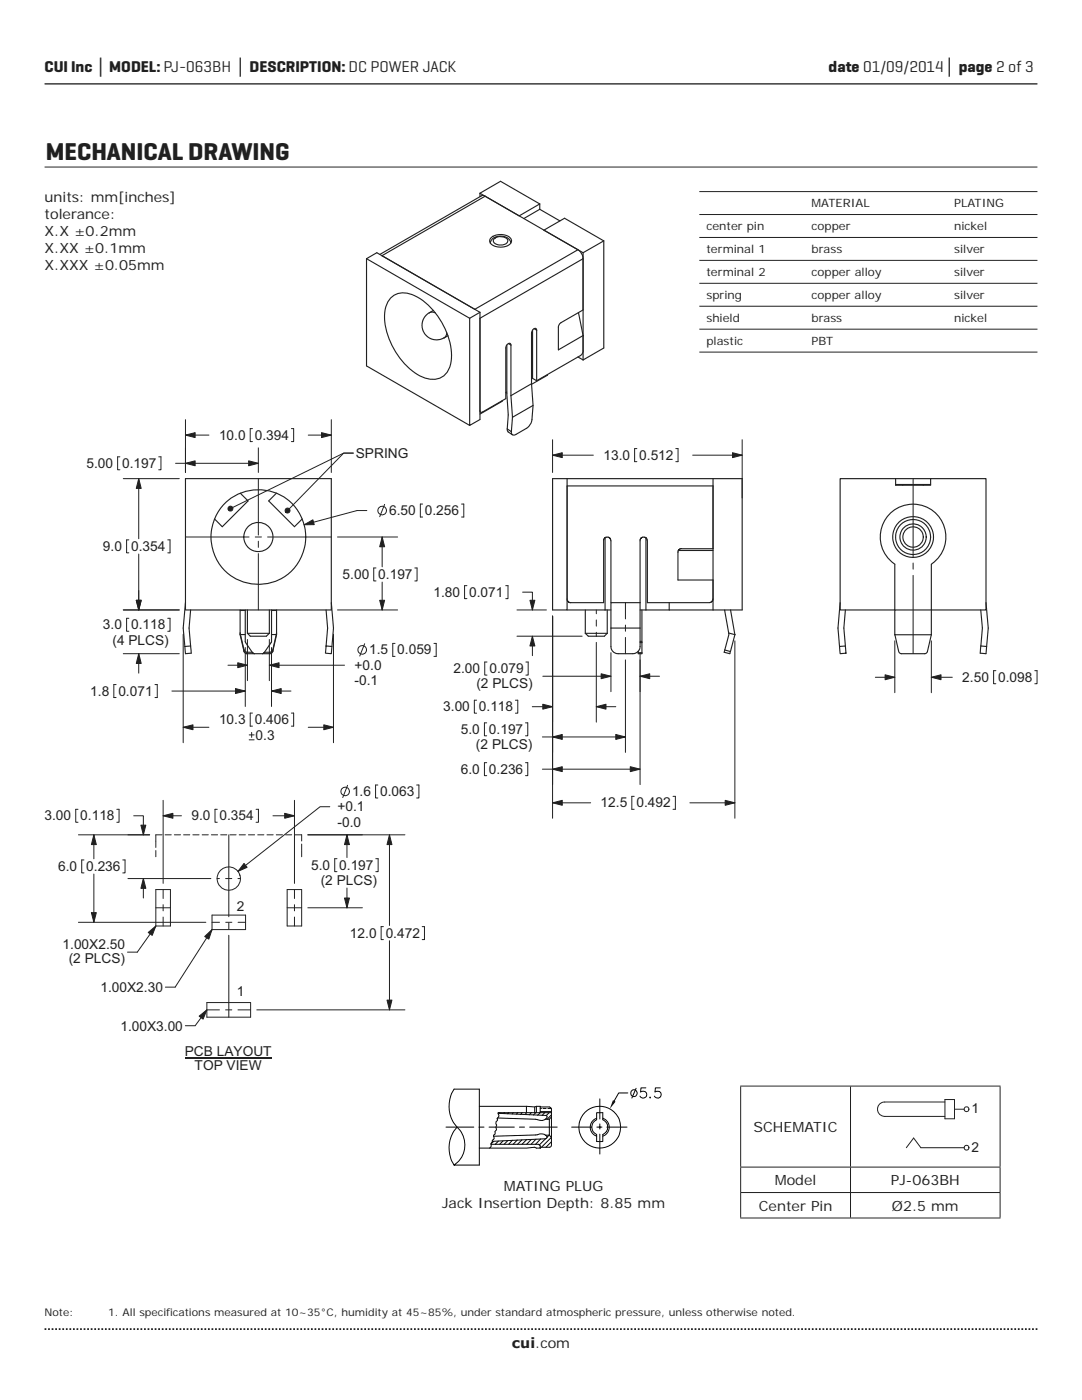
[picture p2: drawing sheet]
<svg xmlns="http://www.w3.org/2000/svg" width="216mm" height="279mm" viewBox="0 0 216 279" stroke-linecap="round" stroke-linejoin="round" font-family="sans-serif">
<path d="M8.9 16.7h198.1" fill="none" stroke="#231f20" stroke-width=".26"/>
<path d="M8.9 265.3h198.1" fill="none" stroke="#231f20" stroke-width=".35" stroke-dasharray=".4 .4 .4 .4 .4 .4" stroke-dashoffset=".7" stroke-linecap="butt"/>
<g fill="none" stroke="#231f20" stroke-width=".23">
<path d="M95.8 38.6l4.1-2.4 7.8 4.5M95.8 38.6v.7M95.8 38.6l19.5 11.2M73.1 51.6v21.4l20.6 11.9M73.1 51.6l20.6 11.9M73.1 51.6l2.1-1.2 20.6 11.9M75.8 50.8l20.3-11.7 .7 .1-20.6 11.8M78 59.4a4.2 4.2 0 0 1 5.3-.1 14.3 14.3 0 0 1 6.7 12.8 3.7 3.7 0 0 1-5.1 3.4 13.6 13.6 0 0 1-7.7-9.3 7.9 7.9 0 0 1 .3-6.2zM97.8 48.5a1.83 1.83 0 0 1 2.5-1.4 1.64 1.64 0 0 1 1.6 1.4M97.9 47.5a3.1 3.1 0 0 1 3.9 0 1.04 1.04 0 0 1 .1 1.1 1.04 1.04 0 0 1-.9 .6 2.71 2.71 0 0 1-3.3-.9zM98.7 47.6a2.02 2.02 0 0 1 2.6 .2 1.07 1.07 0 0 1-1.3 1.1 1.18 1.18 0 0 1-1.6-1zM107.7 40.7l-4.1 2.4"/>
<path d="M107.7 40.7v1.1M107.7 41.8l-3.2 1.8M107.7 41.8l4 2.3M108.5 45.9l4.2-2.3 7.8 4.5M108.5 45.9l7.8 4.5v21.4M116.3 51.6v10.3l-4.7 2.8-.2 .5v4.6l4.9-2.8M120.5 48.1v21.4l-4.2 2.3M120.5 48.1l-4.2 2.3M85.7 62.4l.4-.1 .8 .1M85.7 62.4l-.9 .7-.5 1-.1 .9 .4 1.4 .7 .8 1 .5 1.2 .1 1.1-.4M86.5 62l-.8 .4M89.2 66.4l-.1 .5-.5 .6 .8-.5"/>
<path d="M94.7 61.7l20.6-11.9 .8 .8 .2 1-20.5 11.9M95.8 62.3v21.4l-2.1 1.2v-21.4M95.8 62.3l-2.1 1.2M100.2 80v.1l-4.4 2.5M101.1 68.9v9.6l.3 4.3-.2 2.8M101.1 78.2l-.2 .2M101.4 68.6l.6 .3M102 68.9l-.1-.2a.6 .6 0 0 0-.7-.1 .6 .6 0 0 0-.3 .7v10.3l-4.6 2.6a.31 .31 0 0 1-.4 .1 .31 .31 0 0 1-.1-.4M102 68.9v10.1M102 79l.3 4.3M106.1 76.6l-4.1 2.4M106.1 76.6l.3 4.3-4.1 2.4"/>
<path d="M106.3 65.9v9.6l.8 .5M106.6 65.6l.5 .3M107.1 65.9v-.2a.61 .61 0 0 0-.7 0 .61 .61 0 0 0-.3 .6v10.3M107.1 65.9v10.1M109.2 74.8v.1l-3.1 1.8M115.3 71.2l1 .6M115.4 62.4l.9 4.6M116.3 67v3.2l-.4 .7-8.8 5.1M37 95.5h29.1v26.2h-29.1zM48 98.4l1.5 1.6-5.1 5.1-1.6-1.5M55.2 98.4l-1.6 1.6 5.2 5.1 1.5-1.5M95.8 82.2l.1 .1"/>
<path d="M101.2 85.6l.8 .6M101.2 85.6l.1 .5 .9 .7M102.3 83.3l-.3 2.9M106.4 80.9l-.3 2.9-.3 1-.6 .6-2.2 1.3a.56 .56 0 0 1-.7 .1 .56 .56 0 0 1-.3-.6M113.2 95.5v26.2h-2.9v-26.2h37.8v26.2h-20.4M142.3 95.5v26.2M142.3 97h-29.1v22.7l.2 .4 .3 .2h6.7v-12.6l.4-.4 .5-.1 .4 .2 .2 .5M167.6 95.5h11.1v1.3h7v-1.3h11v26.2h-10.9v-9.1a6.6 6.6 0 0 0 1.3-9.8 6.6 6.6 0 0 0-9.8 0 6.6 6.6 0 0 0 1.2 9.8v9.1h-10.9zM178.7 96.7h7M178.7 95.5h7M180.1 96.7v.1M184.2 96.7v.1"/>
<path d="M120.7 107.3v14.4M121.9 107.9v12.4M128.9 107.3v14.4M129.2 107.9l-.2-.5-.4-.2-.5 .1-.4 .4v21.3a1.44 1.44 0 0 1-1.4 1.5l-3.2-.1a1.41 1.41 0 0 1-1.2-1.4v-3.7M129.2 107.9v12.4h12.3l.6-.3 .2-.4M135.4 109.9h6.9M142.3 109.5h-6.5l-.3 .2-.2 .3v5.8h7M37 120.3l-.4 5 .3 3.7M38 128.9l-1.1 .1M38 121.7l-.3 3.6 .3 3.6M38 128.9l.2 1.5-1.2 .1-.1-1.5M47.9 121.7v.1h1"/>
<path d="M47.9 126.3l.1 .3M47.9 121.8v4.9l.8 3.3M48 126.6l.7 3.1M48 126.6h.9M48.7 129.7l.1 .3 .5 .2M48.7 130l.3 .4 .3 .1M48.7 129.7v.3M48.9 121.7l.1 6.4 1.4 2.2M49.3 130.5h3M49.3 130.2v.3M49.3 130.2h1M49.4 126.4l.5 .6h3.3l.5-.6"/>
<path d="M49.4 121.7v4.7M49.4 126.4h4.3M50.4 130.3l.4 .2M52.8 130.2h1M53.7 121.7v4.7M53.8 130.2v.3h-1.5M54.2 126.6h.9M54.2 121.8h1M54.2 121.7v6.4l-1.5 2.2-.4 .1M54.4 130v-.3l-.1 .3-.5 .2M54.4 130l-.3 .4-.3 .1M55.1 126.6l-.7 3.1"/>
<path d="M55.2 121.7v5l-.8 3.3M55.2 126.3l-.1 .3M65.1 128.9l1.1 .1-.1 1.5-1.2-.1zM65.1 121.7l.3 3.6-.3 3.6M66.1 120.3l.4 5-.3 3.7M113.2 121.7h8.7M116.8 121.7v4.7M116.8 126.4h4.4M121.2 126.4l-.6 .6h-3.2l-.6-.6M121.2 121.7v4.7M121.9 125.3h5.8M127.3 130.3h.8"/>
<path d="M127.7 128h.4M127.7 128.2h.4M127.7 120.3h-5.8v5M128.1 121.7v6.5M128.1 128.2v2.3h-.8v-.5M133.5 120.3v1.4M144.6 121.7l.8 4.6M144.6 129.7l1.2 .3M144.6 129.7l-.1 .5 1.1 .3 .2-.5M145.4 126.3v.3l-.8 3.1M145.4 126.3l1.2 .4M145.8 121.7l.8 5"/>
<path d="M146.6 126.7l-.8 3.3M146.6 126.7h.1M167.5 129l1.2-.1 .1 1.5-1.2 .1zM167.6 120.3l-.4 5 .3 3.7M168.7 121.7l-.3 3.6 .3 3.6M178.6 126.7h7.2M178.6 126.7l-.1-5h7.3v5M185.8 126.7l-.8 3.4-.4 .4-5-.1-.3-.4-.7-3.3M195.7 121.7l.3 3.6-.3 3.6M195.7 128.9l-.1 1.5 1.1 .1 .2-1.5M195.7 128.9l1.2 .1M196.7 120.3l.5 5-.3 3.7"/>
<circle cx="51.6" cy="107.2" r="9.5"/>
<circle cx="51.6" cy="107.2" r="2.91"/>
<circle cx="182.2" cy="107.2" r="4.1"/>
<circle cx="182.2" cy="107.2" r="2.62"/>
<circle cx="182.2" cy="107.2" r="2.04"/>
<circle cx="182.2" cy="107.2" r="3.5"/>
</g>
<g fill="none" stroke="#231f20" stroke-width=".2">
<path d="M32.6 159.7v16.6M58.8 159.7v16.6M69.4 156.7l-1 2.5M75.4 156.7h-.5v2.6h.5M83.1 156.7h.5v2.6h-.5M15.6 161.5h-.5v2.6h.5M15.6 166.6h14.3M16.8 171.6h-.5v2.6h.5M18.7 166.6v4.8M18.7 174.4v9.7M23.3 161.5h.5v2.6h-.5M24.5 171.6h.5v2.6h-.5"/>
<path d="M25.5 175.3h16.6M26.7 162.8h1.9v3.8M28.6 175.3v3.9M31.1 177.5h2.9v7.3h-2.9zM31.1 167.9v1.2M31.1 169.7v1.3M32.3 166.6h-1.2v1.2M32.6 162.8h3.6M32.6 177.5v1.8M32.9 166.6h1.3M34.8 166.6h1.2M36.6 166.6h1.3"/>
<path d="M38.5 166.6h1.2M40.3 166.6h1.3M42.2 166.6h1.2M43.3 175.3h.5M43.4 161.5h-.5v2.6h.5M44 166.6h1.3M45 175.3h1.2M45.7 166.6v16.4M45.9 166.6h1.2M47.5 175.3h.5M47.7 166.6h1.3M49.6 166.6h1.2"/>
<path d="M51.1 161.5h.5v2.6h-.5M51.4 166.6h1.3M53.3 166.6h1.2M54.5 162.8h4.3M55.1 166.6h1.3M57 166.6h1.2M57.3 177.5h2.9v7.3h-2.9zM58.8 177.5v1.8M58.8 166.6h1.4v1.2M60.2 168.5v1.2M60.2 169.7v1.3M61.4 166.6h19.4"/>
<path d="M65.8 161h-1.9l-16.4 12.9M67.2 171.4h-.4v2.6h.4M69.2 166.6v4.5M69.2 177.2v4M75 171.4h.5v2.6h-.5M77.7 166.6v18.1M15.6 184.1h25.5M31.1 181.2h2.9M32.6 180.6v1.2M32.6 183v1.8M42.3 184.1h1.5M42.3 182.6h6.7v2.9h-6.7z"/>
<path d="M45 184.1h1.3M45.7 184.2v1.2M45.7 186.7v16.3M47.5 184.1h1.5M57.3 181.2h2.9M58.8 180.6v1.2M58.8 183v1.8M61.4 181.2h10.9M76.5 184.9h-.4v2.6h.4M77.7 187.7v13.8M84.2 184.9h.5v2.6h-.5M41.3 201.5h2.5"/>
<path d="M41.3 200.1h8.7v2.9h-8.7zM45 201.5h1.2M47.5 201.5h2.5M51.2 201.5h29.6M188.5 219.9h-12a1.44 1.44 0 0 0-1.4 1.5 1.44 1.44 0 0 0 1.4 1.4h12M188.5 219.4h2v3.9h-2zM190.5 221.4h1.9M192.4 229h-8.7l-1.4-1.9-1.5 1.9"/>
<circle cx="68.9" cy="158" r=".85"/>
<circle cx="45.6" cy="175.3" r="2.33"/>
<circle cx="192.9" cy="229" r=".48"/>
<circle cx="192.9" cy="221.4" r=".48"/>
</g>
<path d="M32.6 162.8l1.9-.5v1z" fill="#231f20"/>
<path d="M32.6 162.8l1.9-.5v1z" fill="none" stroke="#231f20" stroke-width=".2"/>
<path d="M56.8 162.3l2 .5-2 .5z" fill="#231f20"/>
<path d="M56.8 162.3l2 .5-2 .5z" fill="none" stroke="#231f20" stroke-width=".2"/>
<path d="M48.7 172.3l.6 .8-1.8 .8z" fill="#231f20"/>
<path d="M48.7 172.3l.6 .8-1.8 .8z" fill="none" stroke="#231f20" stroke-width=".2"/>
<path d="M68.7 179.2h1l-.5 2z" fill="#231f20"/>
<path d="M68.7 179.2h1l-.5 2z" fill="none" stroke="#231f20" stroke-width=".2"/>
<path d="M69.2 166.6l.5 2h-1z" fill="#231f20"/>
<path d="M69.2 166.6l.5 2h-1z" fill="none" stroke="#231f20" stroke-width=".2"/>
<path d="M18.7 166.6l.5 2h-1z" fill="#231f20"/>
<path d="M18.7 166.6l.5 2h-1z" fill="none" stroke="#231f20" stroke-width=".2"/>
<path d="M18.2 182.1h1l-.5 2z" fill="#231f20"/>
<path d="M18.2 182.1h1l-.5 2z" fill="none" stroke="#231f20" stroke-width=".2"/>
<path d="M77.7 166.6l.5 2h-1z" fill="#231f20"/>
<path d="M77.7 166.6l.5 2h-1z" fill="none" stroke="#231f20" stroke-width=".2"/>
<path d="M77.2 199.6h1l-.5 1.9z" fill="#231f20"/>
<path d="M77.2 199.6h1l-.5 1.9z" fill="none" stroke="#231f20" stroke-width=".2"/>
<path d="M28.6 175.3l.5 2h-1z" fill="#231f20"/>
<path d="M28.6 175.3l.5 2h-1z" fill="none" stroke="#231f20" stroke-width=".2"/>
<path d="M28.1 164.7h1l-.5 1.9z" fill="#231f20"/>
<g fill="none" stroke="#231f20" stroke-width=".2">
<path d="M23.9 91.2h-.4v2.6h.4M31.7 91.2h.4v2.6h-.4M35 92.5h16.5M37 89.4v4.9M51.5 89.4v4.9M51.5 95.5v11.3M37 107.2h12.7M50.9 107.2h1.3M51.5 108v1.2M51.5 110.5v11.2M53.4 107.2h12.7M67.3 107.2h12"/>
<path d="M75 113.4h-.4v2.5h.4M76.3 107.2v5.9M76.3 116.2v5.5M82.8 113.4h.4v2.5h-.4M67.3 121.7h12M28.1 164.7h1l-.5 1.9z"/>
</g>
<path d="M76.3 107.2l.4 1.9h-.9z" fill="#231f20"/>
<path d="M76.3 107.2l.4 1.9h-.9z" fill="none" stroke="#231f20" stroke-width=".2"/>
<path d="M75.8 119.8h.9l-.4 1.9z" fill="#231f20"/>
<path d="M75.8 119.8h.9l-.4 1.9z" fill="none" stroke="#231f20" stroke-width=".2"/>
<path d="M37 92.5l1.9-.5v1z" fill="#231f20"/>
<path d="M37 92.5l1.9-.5v1z" fill="none" stroke="#231f20" stroke-width=".2"/>
<path d="M49.6 92l1.9 .5-1.9 .5z" fill="#231f20"/>
<g fill="none" stroke="#231f20" stroke-width=".2">
<path d="M49.6 92l1.9 .5-1.9 .5zM95.1 139.7h-.4v2.6h.4M102.8 139.7h.5v2.6h-.5M110.3 123v33.6M119 121.7v.8M119 123.7v1.3M119 126.2v.8M119 128.2v15.9M124.8 131.7v18.5M124.8 120.3v3.2M124.8 124.7v1.3M124.8 127.2v3.3"/>
<path d="M127.7 131.7v24.9M127.7 130.3v.2M97.1 144.3h-.4v2.5h.4M97.1 152.2h-.4v2.6h.4M104.9 144.3h.4v2.5h-.4M104.9 152.2h.4v2.6h-.4M106.2 141h4.1M108.2 147.1h16.6M108.2 153.5h19.5M119 141h3.9"/>
</g>
<path d="M108.3 140.5l2 .5-2 .5z" fill="#231f20"/>
<path d="M108.3 140.5l2 .5-2 .5z" fill="none" stroke="#231f20" stroke-width=".2"/>
<path d="M119 141l1.9-.5v1z" fill="#231f20"/>
<path d="M119 141l1.9-.5v1z" fill="none" stroke="#231f20" stroke-width=".2"/>
<path d="M110.3 147.1l1.9-.5v1z" fill="#231f20"/>
<path d="M110.3 147.1l1.9-.5v1z" fill="none" stroke="#231f20" stroke-width=".2"/>
<path d="M122.9 146.6l1.9 .5-1.9 .5z" fill="#231f20"/>
<path d="M122.9 146.6l1.9 .5-1.9 .5z" fill="none" stroke="#231f20" stroke-width=".2"/>
<path d="M110.3 153.5l1.9-.5v1z" fill="#231f20"/>
<path d="M110.3 153.5l1.9-.5v1z" fill="none" stroke="#231f20" stroke-width=".2"/>
<path d="M125.8 153l1.9 .5-1.9 .5z" fill="#231f20"/>
<path d="M182.2 95.5v15.6M182.2 112.4v1.2M182.2 114.8v15.7M125.8 153l1.9 .5-1.9 .5zM31.1 184.8l-3.7 5.2h-2M42.3 185.5l-7.3 11.5h-2M41.3 201.5l-2.4 3.2h-1.9" fill="none" stroke="#231f20" stroke-width=".2"/>
<path d="M36.9 211.2h17.3" fill="none" stroke="#231f20" stroke-width=".21"/>
<path d="M40.8 186.9l1.5-1.4-.6 1.9z" fill="#231f20"/>
<path d="M40.8 186.9l1.5-1.4-.6 1.9z" fill="none" stroke="#231f20" stroke-width=".2"/>
<path d="M29.6 186.1l1.5-1.3-.7 1.9z" fill="#231f20"/>
<path d="M29.6 186.1l1.5-1.3-.7 1.9z" fill="none" stroke="#231f20" stroke-width=".2"/>
<path d="M39.7 202.8l1.6-1.3-.8 1.9z" fill="#231f20"/>
<path d="M70.5 90.4h-1.9l-22.6 11.1M39.7 202.8l1.6-1.3-.8 1.9z" fill="none" stroke="#231f20" stroke-width=".2"/>
<path d="M45.7 101.1a.49 .49 0 0 1 .7 .2 .49 .49 0 0 1-.1 .6 .49 .49 0 0 1-.6 0l-.1-.2 .4-.2-.4 .2-.1-.3z" fill-rule="evenodd" fill="#231f20"/>
<path d="M70.5 90.4h-1.9l-11.2 11.5M45.7 101.1a.49 .49 0 0 1 .7 .2 .49 .49 0 0 1-.1 .6 .49 .49 0 0 1-.6 0l-.1-.2 .4-.2-.4 .2-.1-.3z" fill="none" stroke="#231f20" stroke-width=".2"/>
<path d="M57 101.5a.49 .49 0 0 1 .7 0 .49 .49 0 0 1 0 .7 .49 .49 0 0 1-.7 0l.4-.3-.4 .3-.1-.3z" fill-rule="evenodd" fill="#231f20"/>
<g fill="none" stroke="#231f20" stroke-width=".2">
<path d="M24.6 95.5h11.2M27.7 95.5v12M37 83.8v10.5M37 86.8h4.7M50.4 85.5h-.5v2.6h.5M58.1 85.5h.5v2.6h-.5M61.5 86.8h4.6M66.1 83.8v10.5M25.7 107.7h-.4v2.6h.4M27.7 110.6v11.1M33.5 107.7h.4v2.6h-.4M57 101.5a.49 .49 0 0 1 .7 0 .49 .49 0 0 1 0 .7 .49 .49 0 0 1-.7 0l.4-.3-.4 .3-.1-.3z"/>
<path d="M73.2 101.9h-2l-10.5 2.8M76.7 100.7l-.9 2.4M84.3 100.6h-.4v2.6h.4M92.1 100.6h.4v2.6h-.4M23.2 136.6h-.5v2.6h.5M24.6 121.7h11.2M24.6 130.5h11.2M25.7 123.4h-.4v2.6h.4M27.7 130.5v3.8M30.9 136.6h.5v2.6h-.5M33.5 123.4h.4v2.6h-.4M34.3 137.9h14.6"/>
<path d="M36.6 126.6v21.6M45.5 132.8h3.9M48.9 129.2v11.8M49.4 127.6v8.2M53.7 132.8h15M53.7 127.6v8.2M54.2 137.9h3.9M54.2 129.2v11.8M66.5 126.6v21.6M72.8 128.5l-1 2.4M78.8 128.4h-.4v2.6h.4M86.6 128.4h.4v2.6h-.4"/>
<path d="M36.6 145.1h5.1M49.7 147.7h1M49.7 146.7h1M50.2 146.2v1M50.4 142.3h-.5v2.6h.5M58.1 142.3h.5v2.6h-.5M61.5 145.1h5"/>
<circle cx="76.3" cy="101.9" r=".86"/>
<circle cx="72.3" cy="129.7" r=".86"/>
</g>
<path d="M27.2 119.8h1l-.5 1.9z" fill="#231f20"/>
<path d="M27.2 119.8h1l-.5 1.9z" fill="none" stroke="#231f20" stroke-width=".2"/>
<path d="M27.7 130.5l.5 1.9h-1z" fill="#231f20"/>
<path d="M27.7 130.5l.5 1.9h-1z" fill="none" stroke="#231f20" stroke-width=".2"/>
<path d="M47.4 132.3l2 .5-2 .5z" fill="#231f20"/>
<path d="M47.4 132.3l2 .5-2 .5z" fill="none" stroke="#231f20" stroke-width=".2"/>
<path d="M53.7 132.8l2-.5v1z" fill="#231f20"/>
<path d="M53.7 132.8l2-.5v1z" fill="none" stroke="#231f20" stroke-width=".2"/>
<path d="M54.2 137.9l1.9-.5v1z" fill="#231f20"/>
<path d="M54.2 137.9l1.9-.5v1z" fill="none" stroke="#231f20" stroke-width=".2"/>
<path d="M47 137.4l1.9 .5-1.9 .5z" fill="#231f20"/>
<path d="M47 137.4l1.9 .5-1.9 .5z" fill="none" stroke="#231f20" stroke-width=".2"/>
<path d="M64.6 144.7l1.9 .4-1.9 .5z" fill="#231f20"/>
<path d="M64.6 144.7l1.9 .4-1.9 .5z" fill="none" stroke="#231f20" stroke-width=".2"/>
<path d="M60.7 104.7l1.7-1 .3 1z" fill="#231f20"/>
<path d="M60.7 104.7l1.7-1 .3 1z" fill="none" stroke="#231f20" stroke-width=".2"/>
<path d="M36.6 145.1l1.9-.4v.9z" fill="#231f20"/>
<path d="M36.6 145.1l1.9-.4v.9z" fill="none" stroke="#231f20" stroke-width=".2"/>
<path d="M27.2 119.8h1l-.5 1.9z" fill="#231f20"/>
<path d="M27.2 119.8h1l-.5 1.9z" fill="none" stroke="#231f20" stroke-width=".2"/>
<path d="M27.7 95.5l.5 2h-1z" fill="#231f20"/>
<path d="M27.7 95.5l.5 2h-1z" fill="none" stroke="#231f20" stroke-width=".2"/>
<path d="M64.2 86.3l1.9 .5-1.9 .5z" fill="#231f20"/>
<path d="M64.2 86.3l1.9 .5-1.9 .5z" fill="none" stroke="#231f20" stroke-width=".2"/>
<path d="M37 86.8l1.9-.5v1z" fill="#231f20"/>
<g fill="none" stroke="#231f20" stroke-width=".2">
<path d="M37 86.8l1.9-.5v1zM110.3 90.8h8.1M110.3 87.8v6.5M127.1 89.5h-.5v2.6h.5M134.8 89.5h.5v2.6h-.5M138.2 90.8h9.9M148.1 87.8v11.6M93.2 116.9h-.5v2.6h.5M100.9 116.9h.5v2.6h-.5M104.3 118.2h1.9v3.5M97.2 132.1h-.5v2.6h.5M103.2 127h13"/>
<path d="M103.2 121.7h5.8M104.9 132.1h.5v2.6h-.5M106.2 127v3.8M108.3 135h13.6M110.3 123v40.3M121.9 130.3v7.7M127.7 135h3.9M127.7 130.3v7.7M146.6 127.9v35.4M126.5 158.9h-.4v2.6h.4M134.3 158.9h.5v2.6h-.5M110.3 160.2h7.6"/>
<path d="M137.7 160.2h8.9"/>
</g>
<path d="M120 134.5l1.9 .5-1.9 .5z" fill="#231f20"/>
<path d="M120 134.5l1.9 .5-1.9 .5z" fill="none" stroke="#231f20" stroke-width=".2"/>
<path d="M127.7 135l1.9-.5v1z" fill="#231f20"/>
<path d="M127.7 135l1.9-.5v1z" fill="none" stroke="#231f20" stroke-width=".2"/>
<path d="M146.2 90.3l1.9 .5-1.9 .5z" fill="#231f20"/>
<path d="M146.2 90.3l1.9 .5-1.9 .5z" fill="none" stroke="#231f20" stroke-width=".2"/>
<path d="M110.3 90.8l1.9-.5v1z" fill="#231f20"/>
<path d="M110.3 90.8l1.9-.5v1z" fill="none" stroke="#231f20" stroke-width=".2"/>
<path d="M144.7 159.7l1.9 .5-1.9 .5z" fill="#231f20"/>
<path d="M144.7 159.7l1.9 .5-1.9 .5z" fill="none" stroke="#231f20" stroke-width=".2"/>
<path d="M110.3 160.2l1.9-.5v1z" fill="#231f20"/>
<path d="M110.3 160.2l1.9-.5v1z" fill="none" stroke="#231f20" stroke-width=".2"/>
<path d="M106.2 127l.5 1.9h-1z" fill="#231f20"/>
<path d="M106.2 127l.5 1.9h-1z" fill="none" stroke="#231f20" stroke-width=".2"/>
<path d="M105.7 119.8h1l-.5 1.9z" fill="#231f20"/>
<path d="M105.7 119.8h1l-.5 1.9zM174.7 135.2h3.8M178.5 127.9v10.3M185.8 127.9v10.3M185.8 135.2h4.2M198.7 133.8h-.4v2.7h.4M206.5 133.8h.4v2.7h-.4" fill="none" stroke="#231f20" stroke-width=".2"/>
<path d="M176.6 134.7l1.9 .5-1.9 .5z" fill="#231f20"/>
<path d="M176.6 134.7l1.9 .5-1.9 .5z" fill="none" stroke="#231f20" stroke-width=".2"/>
<path d="M185.8 135.2l2-.5v1z" fill="#231f20"/>
<g fill="none" stroke="#231f20" stroke-width=".2">
<path d="M8.9 33.3h198.1M139.5 38.2h67.5M139.5 42.8h67.5M139.5 47.4h67.5M139.5 52h67.5M139.5 56.5h67.5M139.5 61.1h67.5M139.5 65.7h67.5M139.5 70.3h67.5M185.8 135.2l2-.5v1zM147.7 216.8h51.9M147.8 216.8v16"/>
<path d="M169.7 216.8v16M199.6 216.8v16M147.7 232.9h51.9M147.7 238h51.9M147.8 233v4.9M147.8 238.1v4.9M169.7 233v4.9M169.7 238.1v4.9M199.6 233v4.9M199.6 238.1v4.9M147.7 243.1h51.9"/>
</g>
<g fill="none" stroke="#020303" stroke-width=".2">
<path d="M119.7 219.3v4M125.3 218.1h-1.8l-.9 1.6M89 224.9h5.5M91.2 224.9a6.3 6.3 0 0 1-.6-7.5h5v15.1h-5a6.3 6.3 0 0 1 .6-7.6 4.8 4.8 0 0 1-.6 7.6M95.6 224.9h1M97.6 224.9h5M103.6 224.9h1.1M105.7 224.9h5.5M114.1 224.9h4M119.1 224.9h1M119.7 224.3v1M119.7 226.3v4"/>
<path d="M121.1 224.9h4"/>
<circle cx="119.7" cy="224.9" r="4.2"/>
</g>
<path d="M122.3 219.6l.5 .3-1.1 1.4z" fill="#020303"/>
<g fill="none" stroke="#020303" stroke-width=".2">
<path d="M126.9 217.2l-.8 1.9M128.9 217.1h-1l-.1 .9a.72 .72 0 0 1 1.1 0 .72 .72 0 0 1-.2 1.1 .72 .72 0 0 1-1-.3M129.7 218.9v.2l.1-.1M131.8 217.1h-1l-.1 .9 .6-.2a.69 .69 0 0 1 .6 .8 .69 .69 0 0 1-.7 .5l-.6-.3M95.6 220.8h9.4M98.5 226.8l8.4-.3a1.95 1.95 0 0 1 2 0l.2 .5M98.5 227.8l-.5 .5M99.4 222.2l9.6 .4M99.5 227.7l-.7 .7M99.7 222.1l-.1 .1M100.4 227.7l-.7 .7M100.6 222.1l-.1 .1"/>
<path d="M101.3 227.6l-.7 .8M101.5 222.1l-.2 .2M102.2 227.6l-.7 .8M102.4 222.1l-.2 .2M103.2 227.5l-.8 .9M103.3 222.1l-.2 .3M104.2 227.5l-.9 .9M104.2 222.1l-.3 .3M105 220.8l1.7 .1 1.1-.1v1.3M105 220.8v1.3M105.1 227.4l-.9 1M105.1 222.1l-.4 .3"/>
<path d="M106 227.4l-.9 1M106 222.1l-.4 .4M106.7 220.9v1.2M106.9 222.1l-.5 .4M106.9 227.4l-.9 1M107 220.8v1.3M107.8 222.1l-.5 .5M107.8 221.8h2.2M107.8 221.2h.2M107.8 220.9h1.8l.4 .3v7.3l-.2 .4-2 .1v.1v-.4l-.3-.3h-9.5M107.8 229.1h-.8l-.3-.1-1.7 .1h-9.4M107.9 227.3l-1 1.1"/>
<path d="M108.3 221.2h.7M108.7 222.1l-.5 .5M108.8 223.4h.8M108.9 227.3l-1.3 1.2M108.9 227.3l-10.6 .5M109 222.6l.1 .1a1 1 0 0 1-1.4 .9l-.8-.2-7.6-.3M109.1 227l-.2 .3M109.3 221.2h.7M109.6 226.5l-.5 .5M109.6 222.1l-.6 .5M109.6 223.4v3.1h-.8M109.6 226.5l.4 .5"/>
<path d="M110 227.9l-1.1 1.1M110 227l-2 2M110 222.5l-.8 .9M110 222.1h-10.6v.2a.64 .64 0 0 1-.2 1l.1 .2-.3 .3-.1 .5 .2 .2-.2 .5a.55 .55 0 0 1-.2 .9l.1 .4a.56 .56 0 0 0-.2 .9l-.4 .4 .1 .2-.3 .4v.5l-.3 .4M110 222.9l-.4 .5M119.1 222.1h1.2v1.4a1.61 1.61 0 0 1 1 1.4 1.61 1.61 0 0 1-1 1.5v1.4h-1.2v-1.4a1.61 1.61 0 0 1-1-1.5 1.61 1.61 0 0 1 1-1.4zM119.1 223.2a1.9 1.9 0 0 0-1.3 1.8 1.9 1.9 0 0 0 1.3 1.8M119.6 224.9h.2M119.7 224.9v.2M120.3 223.2a1.9 1.9 0 0 1 1.3 1.8 1.9 1.9 0 0 1-1.3 1.8"/>
<circle cx="126.5" cy="218.1" r=".66"/>
</g>
<text font-size="4.9" fill="#231f20" x="9.1" y="31.9">MECHANICAL DRAWING</text>
<g font-size="3.2" fill="#231f20">
<text x="8.9" y="14.3">CUI Inc │ MODEL: PJ-063BH │ DESCRIPTION: DC POWER JACK</text>
<text x="165.3" y="14.3">date 01/09/2014│ page 2 of 3</text>
</g>
<g font-size="2.8" fill="#231f20">
<text x="8.9" y="40.3">units: mm[inches]</text>
<text x="8.9" y="43.7">tolerance:</text>
<text x="8.9" y="47.1">X.X ±0.2mm</text>
<text x="8.9" y="50.5">X.XX ±0.1mm</text>
<text x="8.9" y="53.9">X.XXX ±0.05mm</text>
<text x="150.3" y="225.9">SCHEMATIC</text>
<text x="100.5" y="237.7">MATING PLUG</text>
<text x="154.6" y="236.5">Model</text>
<text x="177.8" y="236.5">PJ-063BH</text>
<text x="88.2" y="241">Jack Insertion Depth: 8.85 mm</text>
<text x="151.4" y="241.6">Center Pin</text>
<text x="178" y="241.6">Ø2.5 mm</text>
<text x="102.2" y="269">cui.com</text>
</g>
<g font-size="2.7" fill="#231f20">
<text x="43.7" y="87.8">10.0 0.394</text>
<text x="17.2" y="93.4">5.00 0.197</text>
<text x="71" y="91.5">SPRING</text>
<text x="120.4" y="91.7">13.0</text>
<text x="127.6" y="91.7">0.512</text>
<text x="77.6" y="102.8">6.50</text>
<text x="84.8" y="102.8">0.256</text>
<text x="20.5" y="110">9.0</text>
<text x="26.2" y="110">0.354</text>
<text x="68.4" y="115.5">5.00 0.197</text>
<text x="86.5" y="119.1">1.80 0.071</text>
<text x="20.5" y="125.6">3.0</text>
<text x="26.2" y="125.6">0.118</text>
<text x="22.4" y="128.7">(4 PLCS)</text>
<text x="73.6" y="130.6">1.5 0.059</text>
<text x="70.8" y="133.7">+0.0</text>
<text x="70.8" y="136.7">-0.1</text>
<text x="90.5" y="134.3">2.00</text>
<text x="95.1" y="137.4">(2 PLCS)</text>
<text x="97.6" y="134.3">0.079</text>
<text x="192" y="136.1">2.50 0.098</text>
<text x="18" y="138.8">1.8</text>
<text x="23.6" y="138.8">0.071</text>
<text x="88.4" y="141.9">3.00 0.118</text>
<text x="43.7" y="144.5">10.3</text>
<text x="50.9" y="144.5">0.406</text>
<text x="51" y="147.6">0.3</text>
<text x="92" y="146.5">5.0 0.197</text>
<text x="95" y="149.5">(2 PLCS)</text>
<text x="92" y="154.4">6.0 0.236</text>
<text x="67.3" y="161.9">+0.1</text>
<text x="70.2" y="158.9">1.6 0.063</text>
<text x="119.9" y="161.1">12.5</text>
<text x="127" y="161.1">0.492</text>
<text x="8.9" y="163.7">3.00 0.118</text>
<text x="38.2" y="163.7">9.0 0.354</text>
<text x="67.3" y="165">-0.0</text>
<text x="11.6" y="173.8">6.0 0.236</text>
<text x="62.1" y="173.6">5.0 0.197</text>
<text x="64" y="176.6">(2 PLCS)</text>
<text x="47.2" y="181.7">2</text>
<text x="12.5" y="189.4">1.00X2.50</text>
<text x="69.8" y="187.1">12.0 0.472</text>
<text x="13.7" y="192.1">(2 PLCS)</text>
<text x="20" y="198">1.00X2.30</text>
<text x="47.2" y="198.8">1</text>
<text x="24" y="205.7">1.00X3.00</text>
<text x="36.9" y="210.8">PCB LAYOUT</text>
<text x="38.8" y="213.5">TOP VIEW</text>
<text x="193.9" y="222.1">1</text>
<text x="193.9" y="229.8">2</text>
</g>
<g font-size="2.3" fill="#231f20">
<text x="161.9" y="41.4">MATERIAL</text>
<text x="190.4" y="41.4">PLATING</text>
<text x="141" y="46">center pin</text>
<text x="161.9" y="46">copper</text>
<text x="190.4" y="46">nickel</text>
<text x="141" y="50.6">terminal 1</text>
<text x="161.9" y="50.6">brass</text>
<text x="190.4" y="50.6">silver</text>
<text x="141" y="55.1">terminal 2</text>
<text x="141" y="59.7">spring</text>
<text x="161.9" y="59.7">copper alloy</text>
<text x="161.9" y="55.1">copper alloy</text>
<text x="190.4" y="59.7">silver</text>
<text x="190.4" y="55.1">silver</text>
<text x="141" y="64.3">shield</text>
<text x="161.9" y="64.3">brass</text>
<text x="190.4" y="64.3">nickel</text>
<text x="141" y="68.9">plastic</text>
<text x="161.9" y="68.9">PBT</text>
</g>
<g font-size="2.1" fill="#231f20">
<text x="8.9" y="262.7">Note:</text>
<text x="21.6" y="262.7">1. All specifcations measured at 10~35°C, humidity at 45~85%, under standard atmospheric pressure, unless otherwise noted.</text>
<text x="33.2" y="262.7">i</text>
</g>
</svg>
